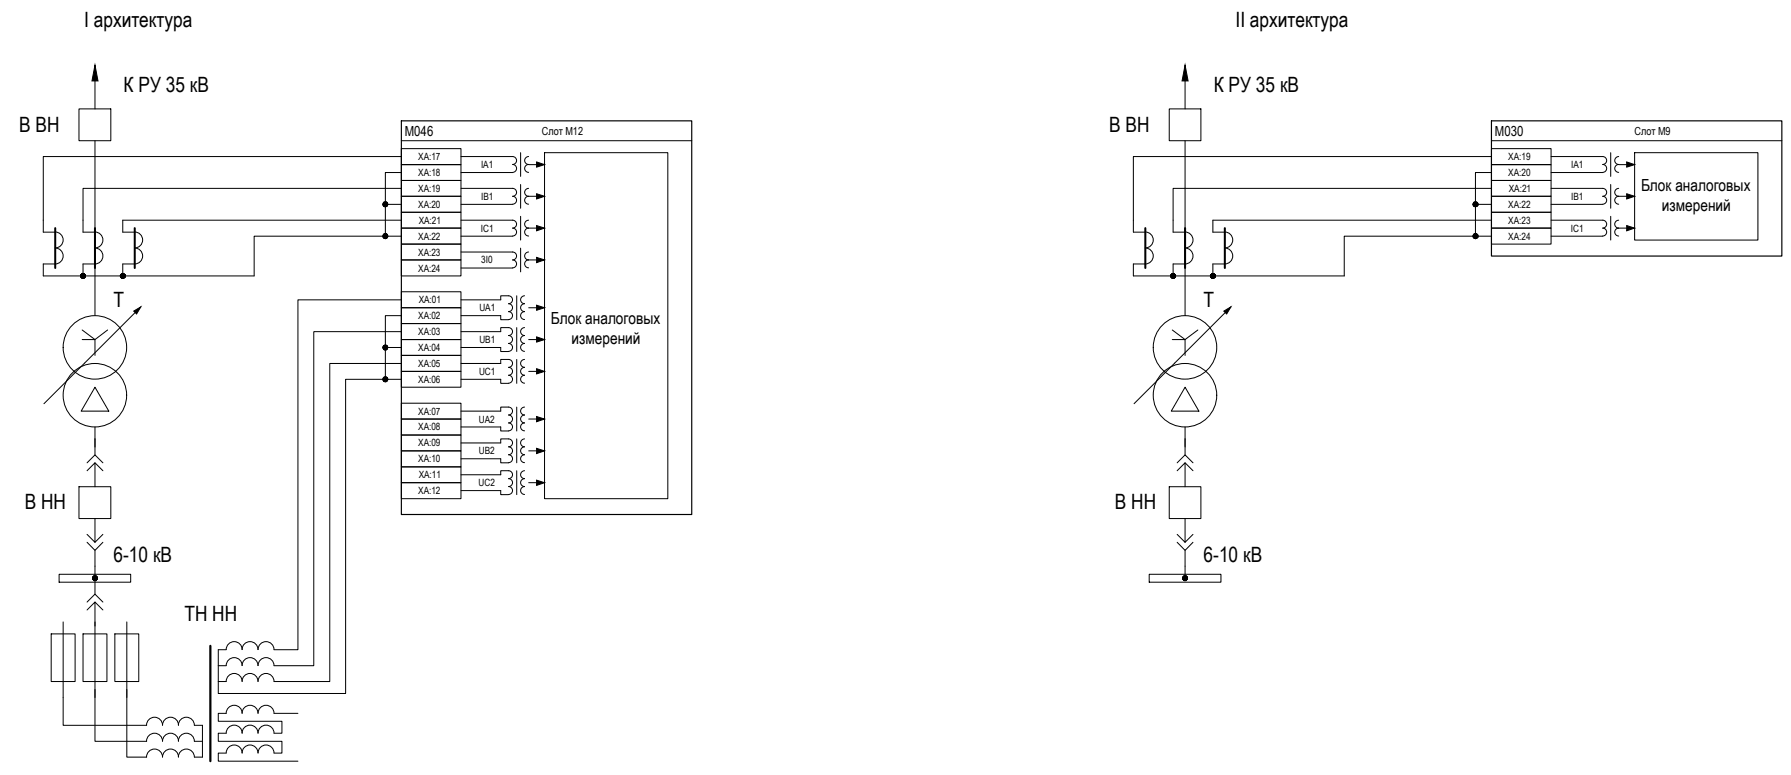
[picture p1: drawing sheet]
<svg xmlns="http://www.w3.org/2000/svg" width="450mm" height="195mm" viewBox="0 0 450 195" stroke-linecap="round" stroke-linejoin="round" font-family="sans-serif">
<!-- layer: 0 -->
<g fill="#000" stroke="#000" stroke-width=".25">
<path d="M134.9 40.7l2 .7-2 .6zM134.9 48.7l2 .7-2 .6zM134.9 56.7l2 .7-2 .6zM408.9 40.7l1.9 .7-1.9 .6zM408.9 48.7l1.9 .7-1.9 .6zM408.9 56.7l1.9 .7-1.9 .6zM33.6 78.2l1.8-1-1.1 1.7zM134.9 76.7l2 .7-2 .6zM134.9 64.7l2 .7-2 .6zM307.6 78.2l1.8-1-1.1 1.7zM134.9 84.7l2 .7-2 .6zM134.9 92.7l2 .7-2 .6z"/>
<path d="M134.9 104.7l2 .7-2 .6zM134.9 112.7l2 .7-2 .6zM134.9 120.7l2 .7-2 .6z"/>
<path d="M96.3 51.4v.3l.6-.3zM96.3 51.7l.6-.3-.3 .5zM96.9 51.4l-.3 .5 .3 .1z"/>
<path d="M96.3 51.4v.3l.6-.3zM96.3 51.7l.6-.3-.3 .5zM96.9 51.4l-.3 .5 .3 .1z"/>
<path d="M96.3 59.4v.3l.6-.3zM96.3 59.7l.6-.3-.3 .5zM96.9 59.4l-.3 .5 .3 .1z"/>
<path d="M96.3 59.4v.3l.6-.3zM96.3 59.7l.6-.3-.3 .5zM96.9 59.4l-.3 .5 .3 .1z"/>
<path d="M96.6 50.9l.3 .5v-.6zM96.6 50.9l.3 .5-.6-.3zM96.3 51.1v.3h.6z"/>
<path d="M96.9 51.4v.6l.3-.1zM96.9 51.4l.5 .3-.2 .2zM96.9 51.4l.5 .3v-.3z"/>
<path d="M96.9 51.4v.6l.3-.1zM96.9 51.4l.5 .3-.2 .2zM96.9 51.4l.5 .3v-.3z"/>
<path d="M96.6 50.8l.3 .6v-.6zM96.6 50.8l.3 .6-.6-.3zM96.3 51.1v.3h.6z"/>
<path d="M96.6 58.9l.3 .5v-.6zM96.6 58.9l.3 .5-.6-.3zM96.3 59.1v.3h.6z"/>
<path d="M96.9 59.4v.6l.3-.1zM96.9 59.4l.5 .3-.2 .2zM96.9 59.4l.5 .3v-.3z"/>
<path d="M96.9 59.4v.6l.3-.1zM96.9 59.4l.5 .3-.2 .2zM96.9 59.4l.5 .3v-.3z"/>
<path d="M96.6 58.8l.3 .6v-.6zM96.6 58.8l.3 .6-.6-.3zM96.3 59.1v.3h.6z"/>
<path d="M96.9 51.4h.5v-.3zM97.2 50.9l.2 .2-.5 .3zM96.9 50.8v.6l.3-.5z"/>
<path d="M96.9 51.4h.5v-.3zM97.2 50.8l.2 .3-.5 .3zM96.9 50.8v.6l.3-.6z"/>
<path d="M96.9 59.4h.5v-.3zM97.2 58.9l.2 .2-.5 .3zM96.9 58.8v.6l.3-.5z"/>
<path d="M96.9 59.4h.5v-.3zM97.2 58.8l.2 .3-.5 .3zM96.9 58.8v.6l.3-.6z"/>
<path d="M370.2 51.4l.1 .3 .5-.3zM370.3 51.7l.5-.3-.3 .5zM370.8 51.4l-.3 .5 .3 .1z"/>
<path d="M370.2 51.4l.1 .3 .5-.3zM370.3 51.7l.5-.3-.3 .5zM370.8 51.4l-.3 .5 .3 .1z"/>
<path d="M370.2 59.4l.1 .3 .5-.3zM370.3 59.7l.5-.3-.3 .5zM370.8 59.4l-.3 .5 .3 .1z"/>
<path d="M370.2 59.4l.1 .3 .5-.3zM370.3 59.7l.5-.3-.3 .5zM370.8 59.4l-.3 .5 .3 .1z"/>
<path d="M370.5 50.9l.3 .5v-.6zM370.5 50.9l.3 .5-.5-.3zM370.3 51.1l-.1 .3h.6z"/>
<path d="M370.8 51.4v.6l.3-.1zM370.8 51.4l.6 .3-.3 .2zM370.8 51.4l.6 .3 .1-.3z"/>
<path d="M370.8 51.4v.6l.3-.1zM370.8 51.4l.6 .3-.3 .2zM370.8 51.4l.6 .3 .1-.3z"/>
<path d="M370.5 50.8l.3 .6v-.6zM370.5 50.8l.3 .6-.5-.3zM370.3 51.1l-.1 .3h.6z"/>
<path d="M370.5 58.9l.3 .5v-.6zM370.3 59.1l.2-.2 .3 .5zM370.3 59.1l-.1 .3h.6z"/>
<path d="M370.8 59.4v.6l.3-.1zM370.8 59.4l.6 .3-.3 .2zM370.8 59.4l.6 .3 .1-.3z"/>
<path d="M370.8 59.4v.6l.3-.1zM370.8 59.4l.6 .3-.3 .2zM370.8 59.4l.6 .3 .1-.3z"/>
<path d="M370.5 58.8l.3 .6v-.6zM370.5 58.8l.3 .6-.5-.3zM370.3 59.1l-.1 .3h.6z"/>
<path d="M370.8 51.4h.7l-.1-.3zM371.1 50.9l.3 .2-.6 .3zM370.8 50.8v.6l.3-.5z"/>
<path d="M370.8 51.4h.7l-.1-.3zM371.1 50.8l.3 .3-.6 .3zM370.8 50.8v.6l.3-.6z"/>
<path d="M370.8 59.4h.7l-.1-.3zM371.1 58.9l.3 .2-.6 .3zM370.8 58.8v.6l.3-.5z"/>
<path d="M370.8 59.4h.7l-.1-.3zM371.1 58.8l.3 .3-.6 .3zM370.8 58.8v.6l.3-.6z"/>
<path d="M20.3 69.4l.1 .3 .5-.3zM20.4 69.7l.5-.3-.3 .5zM20.9 69.4l-.3 .5 .3 .1z"/>
<path d="M20.3 69.4l.1 .3 .5-.3zM20.4 69.7l.5-.3-.3 .5zM20.9 69.4l-.3 .5 .3 .1z"/>
<path d="M20.6 68.9l.3 .5v-.6zM20.4 69.1l.2-.2 .3 .5zM20.4 69.1l-.1 .3h.6z"/>
<path d="M20.9 69.4v.6l.3-.1zM20.9 69.4l.5 .3-.2 .2zM20.9 69.4l.5 .3 .1-.3z"/>
<path d="M20.9 69.4v.6l.3-.1zM20.9 69.4l.5 .3-.2 .2zM20.9 69.4l.5 .3 .1-.3z"/>
<path d="M20.6 68.9l.3 .5v-.6zM20.4 69.1l.2-.2 .3 .5zM20.4 69.1l-.1 .3h.6z"/>
<path d="M20.9 69.4h.6l-.1-.3zM21.2 68.9l.2 .2-.5 .3zM20.9 68.8v.6l.3-.5z"/>
<path d="M20.9 69.4h.6l-.1-.3zM21.2 68.9l.2 .2-.5 .3zM20.9 68.8v.6l.3-.5z"/>
<path d="M30.3 69.4v.3l.6-.3zM30.3 69.7l.6-.3-.3 .5zM30.9 69.4l-.3 .5 .3 .1z"/>
<path d="M30.3 69.4v.3l.6-.3zM30.3 69.7l.6-.3-.3 .5zM30.9 69.4l-.3 .5 .3 .1z"/>
<path d="M30.6 68.9l.3 .5v-.6zM30.3 69.1l.3-.2 .3 .5zM30.3 69.1v.3h.6z"/>
<path d="M30.9 69.4v.6l.3-.1zM30.9 69.4l.5 .3-.2 .2zM30.9 69.4l.5 .3 .1-.3z"/>
<path d="M30.9 69.4v.6l.3-.1zM30.9 69.4l.5 .3-.2 .2zM30.9 69.4l.5 .3 .1-.3z"/>
<path d="M30.6 68.9l.3 .5v-.6zM30.3 69.1l.3-.2 .3 .5zM30.3 69.1v.3h.6z"/>
<path d="M30.9 69.4h.6l-.1-.3zM31.2 68.9l.2 .2-.5 .3zM30.9 68.8v.6l.3-.5z"/>
<path d="M30.9 69.4h.6l-.1-.3zM31.2 68.9l.2 .2-.5 .3zM30.9 68.8v.6l.3-.5z"/>
<path d="M294.3 69.4v.3l.5-.3zM294.3 69.7l.5-.3-.2 .5zM294.8 69.4l-.2 .5 .2 .1z"/>
<path d="M294.3 69.4v.3l.5-.3zM294.3 69.7l.5-.3-.2 .5zM294.8 69.4l-.2 .5 .2 .1z"/>
<path d="M294.6 68.9l.2 .5v-.6zM294.6 68.9l.2 .5-.5-.3zM294.3 69.1v.3h.5z"/>
<path d="M294.8 69.4v.6l.3-.1zM294.8 69.4l.6 .3-.3 .2zM294.8 69.4l.6 .3v-.3z"/>
<path d="M294.8 69.4v.6l.3-.1zM294.8 69.4l.6 .3-.3 .2zM294.8 69.4l.6 .3v-.3z"/>
<path d="M294.6 68.9l.2 .5v-.6zM294.6 68.9l.2 .5-.5-.3zM294.3 69.1v.3h.5z"/>
<path d="M294.8 69.4h.6v-.3zM295.1 68.9l.3 .2-.6 .3zM294.8 68.8v.6l.3-.5z"/>
<path d="M294.8 69.4h.6v-.3zM295.1 68.9l.3 .2-.6 .3zM294.8 68.8v.6l.3-.5z"/>
<path d="M304.2 69.4l.1 .3 .5-.3zM304.3 69.7l.5-.3-.3 .5zM304.8 69.4l-.3 .5 .3 .1z"/>
<path d="M304.2 69.4l.1 .3 .5-.3zM304.3 69.7l.5-.3-.3 .5zM304.8 69.4l-.3 .5 .3 .1z"/>
<path d="M304.5 68.9l.3 .5v-.6zM304.5 68.9l.3 .5-.5-.3zM304.3 69.1l-.1 .3h.6z"/>
<path d="M304.8 69.4v.6l.3-.1zM304.8 69.4l.6 .3-.3 .2zM304.8 69.4l.6 .3 .1-.3z"/>
<path d="M304.8 69.4v.6l.3-.1zM304.8 69.4l.6 .3-.3 .2zM304.8 69.4l.6 .3 .1-.3z"/>
<path d="M304.5 68.9l.3 .5v-.6zM304.5 68.9l.3 .5-.5-.3zM304.3 69.1l-.1 .3h.6z"/>
<path d="M304.8 69.4h.7l-.1-.3zM305.1 68.9l.3 .2-.6 .3zM304.8 68.8v.6l.3-.5z"/>
<path d="M304.8 69.4h.7l-.1-.3zM305.1 68.9l.3 .2-.6 .3zM304.8 68.8v.6l.3-.5z"/>
<path d="M96.3 87.4v.3l.6-.3zM96.3 87.7l.6-.3-.3 .5zM96.9 87.4l-.3 .5 .3 .1z"/>
<path d="M96.3 87.4v.3l.6-.3zM96.3 87.7l.6-.3-.3 .5zM96.9 87.4l-.3 .5 .3 .1z"/>
<path d="M96.3 95.4v.3l.6-.3zM96.3 95.7l.6-.3-.3 .5zM96.9 95.4l-.3 .5 .3 .1z"/>
<path d="M96.3 95.4v.3l.6-.3zM96.3 95.7l.6-.3-.3 .5zM96.9 95.4l-.3 .5 .3 .1z"/>
<path d="M96.6 86.9l.3 .5v-.6zM96.6 86.9l.3 .5-.6-.3zM96.3 87.1v.3h.6z"/>
<path d="M96.9 87.4v.6l.3-.1zM96.9 87.4l.5 .3-.2 .2zM96.9 87.4l.5 .3v-.3z"/>
<path d="M96.9 87.4v.6l.3-.1zM96.9 87.4l.5 .3-.2 .2zM96.9 87.4l.5 .3v-.3z"/>
<path d="M96.6 86.9l.3 .5v-.6zM96.6 86.9l.3 .5-.6-.3zM96.3 87.1v.3h.6z"/>
<path d="M96.6 94.9l.3 .5v-.6zM96.6 94.9l.3 .5-.6-.3zM96.3 95.1v.3h.6z"/>
<path d="M96.9 95.4v.6l.3-.1zM96.9 95.4l.5 .3-.2 .2zM96.9 95.4l.5 .3v-.3z"/>
<path d="M96.9 95.4v.6l.3-.1zM96.9 95.4l.5 .3-.2 .2zM96.9 95.4l.5 .3v-.3z"/>
<path d="M96.6 94.9l.3 .5v-.6zM96.6 94.9l.3 .5-.6-.3zM96.3 95.1v.3h.6z"/>
<path d="M96.9 87.4h.5v-.3zM97.2 86.9l.2 .2-.5 .3zM96.9 86.8v.6l.3-.5z"/>
<path d="M96.9 87.4h.5v-.3zM97.2 86.9l.2 .2-.5 .3zM96.9 86.8v.6l.3-.5z"/>
<path d="M96.9 95.4h.5v-.3zM97.2 94.9l.2 .2-.5 .3zM96.9 94.8v.6l.3-.5z"/>
<path d="M96.9 95.4h.5v-.3zM97.2 94.9l.2 .2-.5 .3zM96.9 94.8v.6l.3-.5z"/>
<path d="M23.3 145.4l.1 .3 .5-.3zM23.4 145.7l.5-.3-.3 .5zM23.9 145.4l-.3 .5 .3 .1z"/>
<path d="M23.3 145.4l.1 .3 .5-.3zM23.4 145.7l.5-.3-.3 .5zM23.9 145.4l-.3 .5 .3 .1z"/>
<path d="M23.6 144.9l.3 .5v-.6zM23.4 145.1l.2-.2 .3 .5zM23.4 145.1l-.1 .3h.6z"/>
<path d="M23.9 145.4v.6l.3-.1zM23.9 145.4l.5 .3-.2 .2zM23.9 145.4l.5 .3 .1-.3z"/>
<path d="M23.9 145.4v.6l.3-.1zM23.9 145.4l.5 .3-.2 .2zM23.9 145.4l.5 .3 .1-.3z"/>
<path d="M23.6 144.9l.3 .5v-.6zM23.4 145.1l.2-.2 .3 .5zM23.4 145.1l-.1 .3h.6z"/>
<path d="M23.9 145.4h.6l-.1-.3zM24.2 144.9l.2 .2-.5 .3zM23.9 144.8v.6l.3-.5z"/>
<path d="M23.9 145.4h.6l-.1-.3zM24.2 144.9l.2 .2-.5 .3zM23.9 144.8v.6l.3-.5z"/>
<path d="M297.3 145.4v.3l.6-.3zM297.3 145.7l.6-.3-.3 .5zM297.9 145.4l-.3 .5 .3 .1z"/>
<path d="M297.3 145.4v.3l.6-.3zM297.3 145.7l.6-.3-.3 .5zM297.9 145.4l-.3 .5 .3 .1z"/>
<path d="M297.6 144.9l.3 .5v-.6zM297.6 144.9l.3 .5-.6-.3zM297.3 145.1v.3h.6z"/>
<path d="M297.9 145.4v.6l.3-.1zM297.9 145.4l.5 .3-.2 .2zM297.9 145.4l.5 .3v-.3z"/>
<path d="M297.9 145.4v.6l.3-.1zM297.9 145.4l.5 .3-.2 .2zM297.9 145.4l.5 .3v-.3z"/>
<path d="M297.6 144.9l.3 .5v-.6zM297.6 144.9l.3 .5-.6-.3zM297.3 145.1v.3h.6z"/>
<path d="M297.9 145.4h.5v-.3zM298.2 144.9l.2 .2-.5 .3zM297.9 144.8v.6l.3-.5z"/>
<path d="M297.9 145.4h.5v-.3zM298.2 144.9l.2 .2-.5 .3zM297.9 144.8v.6l.3-.5z"/>
</g>
<g fill="none" stroke="#000" stroke-width=".25">
<path d="M19.9 27.4h8v8h-8zM293.9 27.4h7.9v8h-7.9zM21.9 118.4l2-2v6M21.9 116.4l2-2 2 2M23.9 110.4v4M23.9 116.4l2 2M295.9 118.4l2-2v6M295.9 116.4l2-2 1.9 2M297.9 110.4v4M297.9 116.4l1.9 2M19.9 122.4h8v8h-8zM21.9 136.3l2 2.1 2-2.1"/>
<path d="M23.9 130.4v5.9l-2-1.9M23.9 138.4v4M25.9 134.4l-2 1.9M293.9 122.4h7.9v8h-7.9zM295.9 136.3l2 2.1 1.9-2.1M297.9 130.4v5.9l-2-1.9M297.9 138.4v4M299.8 134.4l-1.9 1.9M14.9 144.4h17.9v2h-17.9zM21.9 153.4l2-2v6M21.9 151.4l2-2 2 2M23.9 145.4v4"/>
<path d="M23.9 151.4l2 2M288.8 144.4h18.1v2h-18.1z"/>
</g>
<!-- layer: 0 -->
<g fill="none" stroke="#000" stroke-width=".25">
<path d="M23.9 16.4v11M297.9 16.4v11M23.9 35.4v44M100.9 39.4h-90v19h3M100.9 37.4h15v4h-15zM100.9 35.4h73M115.9 39.4h13M128.8 39.4a.99 .99 0 0 1 1 1 .99 .99 0 0 1-1 1 .99 .99 0 0 1 1 .9 .99 .99 0 0 1-1 1M130.8 38.4v6M132.9 39.4a.99 .99 0 0 0-1 1 .99 .99 0 0 0 1 1 .99 .99 0 0 0-1 .9 .99 .99 0 0 0 1 1M136.9 38.4h30.9v87h-30.9zM297.9 35.4v44"/>
<path d="M374.9 39.4h-90v19h3M374.9 37.4h14.9v4h-14.9zM374.9 35.4h72.9M389.8 39.4h13a.99 .99 0 0 1 1 1 .99 .99 0 0 1-1 1 .99 .99 0 0 1 1 .9 .99 .99 0 0 1-1 1l-13 .1M404.8 38.4v6M406.8 39.4a.99 .99 0 0 0-1 1 .99 .99 0 0 0 1 1 .99 .99 0 0 0-1 .9 .99 .99 0 0 0 1 1M410.8 38.4h31v22h-31zM13.9 58.3a2.01 2.01 0 0 1 2 2 2.01 2.01 0 0 1-2 2 2.01 2.01 0 0 1 2 2.1 2.01 2.01 0 0 1-2 2h-3v3h20v-3h3a2.01 2.01 0 0 0 2-2.1 2.01 2.01 0 0 0-2.1-2 2.01 2.01 0 0 0 2.1-2 2.01 2.01 0 0 0-2.1-2M23.9 58.3a2.01 2.01 0 0 1 2 2 2.01 2.01 0 0 1-2 2 2.01 2.01 0 0 1 2 2.1 2.01 2.01 0 0 1-2 2h-3v3M96.9 51.4h4M100.9 47.4h-80v11h3M100.9 43.4h-4v16"/>
<path d="M100.9 59.4h-37v10h-33M100.9 41.4h15v4h-15zM100.9 49.4h15v4h-15zM100.9 45.4h15v4h-15zM100.9 57.4h15v4h-15zM100.9 53.4h15v4h-15zM100.9 55.4h-70v3h3M115.9 55.4h13M115.9 51.4h13M115.9 43.4h13M115.9 47.4h13M115.9 59.4h13"/>
<path d="M128.8 47.4a.99 .99 0 0 1 1 1 .99 .99 0 0 1-1 1 .99 .99 0 0 1 1 .9 .99 .99 0 0 1-1 1M128.8 55.4a.99 .99 0 0 1 1 1 .99 .99 0 0 1-1 1 .99 .99 0 0 1 1 .9 .99 .99 0 0 1-1 1M130.8 46.4v6M130.8 54.4v6M132.9 47.4a.99 .99 0 0 0-1 1 .99 .99 0 0 0 1 1 .99 .99 0 0 0-1 .9 .99 .99 0 0 0 1 1M132.9 55.4a.99 .99 0 0 0-1 1 .99 .99 0 0 0 1 1 .99 .99 0 0 0-1 .9 .99 .99 0 0 0 1 1M132.9 41.4h2.9M132.9 49.4h2.9M132.9 57.4h2.9M287.8 58.3a2.01 2.01 0 0 1 2.1 2 2.01 2.01 0 0 1-2.1 2 2.01 2.01 0 0 1 2.1 2.1 2.01 2.01 0 0 1-2.1 2h-2.9v3h19.9v-3h3a2.01 2.01 0 0 0 2-2.1 2.01 2.01 0 0 0-2-2 2.01 2.01 0 0 0 2-2 2.01 2.01 0 0 0-2-2M297.8 58.3a2.01 2.01 0 0 1 2 2 2.01 2.01 0 0 1-2 2 2.01 2.01 0 0 1 2 2.1 2.01 2.01 0 0 1-2 2h-3v3M370.8 51.4h4.1"/>
<path d="M374.9 47.4h-80.1v11h3.1M374.9 43.4h-4.1v16M374.9 59.4h-37v10h-33.1M374.9 41.4h14.9v4h-14.9zM374.9 49.4h14.9v4h-14.9zM374.9 45.4h14.9v4h-14.9zM374.9 57.4h14.9v4h-14.9zM374.9 53.4h14.9v4h-14.9zM374.9 55.4h-70.1v3h3M389.8 47.4h13a.99 .99 0 0 1 1 1 .99 .99 0 0 1-1 1 .99 .99 0 0 1 1 .9 .99 .99 0 0 1-1 1M389.8 55.4h13a.99 .99 0 0 1 1 1 .99 .99 0 0 1-1 1 .99 .99 0 0 1 1 .9 .99 .99 0 0 1-1 1M389.8 51.4h13"/>
<path d="M389.8 59.4h13M404.8 46.4v6M404.8 54.4v6M406.8 49.4a.99 .99 0 0 0-1 .9 .99 .99 0 0 0 1 1M406.8 47.4a.99 .99 0 0 0-1 1 .99 .99 0 0 0 1 1M406.8 57.4a.99 .99 0 0 0-1 .9 .99 .99 0 0 0 1 1M406.8 55.4a.99 .99 0 0 0-1 1 .99 .99 0 0 0 1 1M406.9 41.4h3M406.9 49.4h3M406.9 57.4h3M35.4 77.2l-24.4 24.3M100.9 77.4h15v4h-15z"/>
<path d="M100.9 73.4h15v4h-15zM100.9 75.4h-26v88h-6M100.9 79.4h-4v16M100.9 65.4h15v4h-15zM100.9 61.4h15v4h-15zM115.9 79.4h10v1h1.9M115.9 63.4h13M115.9 67.4h13M127.8 74.4a.99 .99 0 0 1 1 1 .99 .99 0 0 1-1 1 .99 .99 0 0 1 1 1 .99 .99 0 0 1-1 .9 .99 .99 0 0 1 1 1 .99 .99 0 0 1-1 1M127.8 74.4h-1.9v1h-10M128.8 63.4a.99 .99 0 0 1 1 1 .99 .99 0 0 1-1 1 .99 .99 0 0 1 1 .9 .99 .99 0 0 1-1 1M129.9 74.4v6"/>
<path d="M130.8 62.4v6M131.8 74.4a.99 .99 0 0 0-1 1 .99 .99 0 0 0 1 1 .99 .99 0 0 0-1 1 .99 .99 0 0 0 1 .9 .99 .99 0 0 0-1 1 .99 .99 0 0 0 1 1M132.9 63.4a.99 .99 0 0 0-1 1 .99 .99 0 0 0 1 1 .99 .99 0 0 0-1 .9 .99 .99 0 0 0 1 1M132.9 77.4h2.9M132.9 65.4h2.9M309.4 77.2l-24.4 24.3M20.7 83l3.2 2.4 3.1-2.4M20.7 85.4h3.2v4M23.9 97.4l3.4 6h-6.9zM96.9 87.4h4M100.9 85.4h15v4h-15zM100.9 81.4h15v4h-15z"/>
<path d="M100.9 93.4h15v4h-15zM100.9 89.4h15v4h-15zM100.9 91.4h-18v80l-14-.1a2.01 2.01 0 0 0-2-2 2.01 2.01 0 0 0-2 2 2.01 2.01 0 0 0-2.1-2 2.01 2.01 0 0 0-2 2M100.9 95.4h-14v79h-32v-11h2M100.9 83.4h-22v84h-10M115.9 87.4h10v1h1.9M115.9 95.4h10v1h1.9M127.8 82.4a.99 .99 0 0 1 1 1 .99 .99 0 0 1-1 1 .99 .99 0 0 1 1 1 .99 .99 0 0 1-1 1 .99 .99 0 0 1 1 .9 .99 .99 0 0 1-1 1M127.8 90.4a.99 .99 0 0 1 1 1 .99 .99 0 0 1-1 1 .99 .99 0 0 1 1 1 .99 .99 0 0 1-1 1 .99 .99 0 0 1 1 .9 .99 .99 0 0 1-1 1M127.8 82.4h-1.9v1h-10M127.8 90.4h-1.9v1h-10M129.9 82.4v6"/>
<path d="M129.9 90.4v6M131.8 82.4a.99 .99 0 0 0-1 1 .99 .99 0 0 0 1 1 .99 .99 0 0 0-1 1 .99 .99 0 0 0 1 1 .99 .99 0 0 0-1 .9 .99 .99 0 0 0 1 1M131.8 90.4a.99 .99 0 0 0-1 1 .99 .99 0 0 0 1 1 .99 .99 0 0 0-1 1 .99 .99 0 0 0 1 1 .99 .99 0 0 0-1 .9 .99 .99 0 0 0 1 1M132.9 85.4h2.9M132.9 93.4h2.9M294.6 83l3.3 2.4 3.2-2.4M294.6 85.4h3.3v4M297.9 97.4l3.4 6h-6.9zM23.9 107.3v5.1M100.9 105.4h15v4h-15zM100.9 101.4h15v4h-15zM100.9 113.4h15v4h-15z"/>
<path d="M100.9 109.4h15v4h-15zM100.9 117.4h15v4h-15zM115.9 107.3h10v1.1h1.9M115.9 115.3h10v1.1h1.9M127.8 102.4a.99 .99 0 0 1 1 .9 .99 .99 0 0 1-1 1 .99 .99 0 0 1 1 1 .99 .99 0 0 1-1 1 .99 .99 0 0 1 1 1 .99 .99 0 0 1-1 1M127.8 110.4a.99 .99 0 0 1 1 .9 .99 .99 0 0 1-1 1 .99 .99 0 0 1 1 1 .99 .99 0 0 1-1 1 .99 .99 0 0 1 1 1 .99 .99 0 0 1-1 1M127.8 118.4a.99 .99 0 0 1 1 .9 .99 .99 0 0 1-1 1 .99 .99 0 0 1 1 1 .99 .99 0 0 1-1 1 .99 .99 0 0 1 1 1 .99 .99 0 0 1-1 1M127.8 102.4h-1.9v1h-10M127.8 110.4h-1.9v1h-10M127.8 118.4h-1.9v1h-10M129.9 102.4v6M129.9 110.4v6"/>
<path d="M129.9 118.4v6M131.8 102.4a.99 .99 0 0 0-1 .9 .99 .99 0 0 0 1 1 .99 .99 0 0 0-1 1 .99 .99 0 0 0 1 1 .99 .99 0 0 0-1 1 .99 .99 0 0 0 1 1M131.8 110.4a.99 .99 0 0 0-1 .9 .99 .99 0 0 0 1 1 .99 .99 0 0 0-1 1 .99 .99 0 0 0 1 1 .99 .99 0 0 0-1 1 .99 .99 0 0 0 1 1M131.8 118.4a.99 .99 0 0 0-1 .9 .99 .99 0 0 0 1 1 .99 .99 0 0 0-1 1 .99 .99 0 0 0 1 1 .99 .99 0 0 0-1 1 .99 .99 0 0 0 1 1M132.9 105.4h2.9M132.9 113.4h2.9M297.9 107.3v5.1M100.9 121.4h15v4h-15zM115.9 123.4h10v1h1.9M132.9 121.4h2.9M12.9 159.4h6v12h-6zM15.9 156.4v26h21"/>
<path d="M20.9 159.4h6v12h-6zM23.9 142.4v3M23.9 156.4v19M28.9 159.4h6v12h-6zM31.9 156.4v19M297.9 142.4v3M23.9 173.3v13.1h13M31.9 173.3v17.1h5M54.9 167.4h2M56.9 163.3a2.01 2.01 0 0 1 2-2 2.01 2.01 0 0 1 2 2M56.9 167.4a2.01 2.01 0 0 1 2-2.1 2.01 2.01 0 0 1 2 2.1M60.8 163.3a2.01 2.01 0 0 1 2-2 2.01 2.01 0 0 1 2.1 2 2.01 2.01 0 0 1 2-2 2.01 2.01 0 0 1 2 2"/>
<path d="M60.8 167.4a2.01 2.01 0 0 1 2-2.1 2.01 2.01 0 0 1 2.1 2.1 2.01 2.01 0 0 1 2-2.1 2.01 2.01 0 0 1 2 2.1M60.8 179.3a2.01 2.01 0 0 1 2-2 2.01 2.01 0 0 1 2.1 2 2.01 2.01 0 0 1 2-2 2.01 2.01 0 0 1 2 2l6 .1M60.9 171.3a2.01 2.01 0 0 0-2-2 2.01 2.01 0 0 0-2 2l-2 .1M60.9 179.3a2.01 2.01 0 0 0-2-2 2.01 2.01 0 0 0-2 2l-2 .1v1.9h16v3.1h-2a2.01 2.01 0 0 0-2-2.1 2.01 2.01 0 0 0-2 2 2.01 2.01 0 0 0-2.1-2 2.01 2.01 0 0 0-2 2M36.8 182.3a2.01 2.01 0 0 1 2-2 2.01 2.01 0 0 1 2 2 2.01 2.01 0 0 1 2.1-2 2.01 2.01 0 0 1 2 2M36.8 186.4a2.01 2.01 0 0 1 2-2 2.01 2.01 0 0 1 2 2 2.01 2.01 0 0 1 2.1-2 2.01 2.01 0 0 1 2 2M36.8 190.3a2.01 2.01 0 0 1 2-2 2.01 2.01 0 0 1 2 2 2.01 2.01 0 0 1 2.1-2 2.01 2.01 0 0 1 2 2M44.8 182.3a2.01 2.01 0 0 1 2-2 2.01 2.01 0 0 1 2 2l2.1 .1v8h-2.1M44.8 186.4a2.01 2.01 0 0 1 2-2 2.01 2.01 0 0 1 2 2h2.1M44.8 190.3a2.01 2.01 0 0 1 2-2 2.01 2.01 0 0 1 2 2M60.9 184.3a2.01 2.01 0 0 0-2-2 2.01 2.01 0 0 0-2 2l-2 .1v2h16v2.9h-2a2.01 2.01 0 0 0-2-2 2.01 2.01 0 0 0-2 2 2.01 2.01 0 0 0-2.1-2 2.01 2.01 0 0 0-2 2M60.9 189.3a2.01 2.01 0 0 0-2-2 2.01 2.01 0 0 0-2 2h-2v2.1h20"/>
<circle cx="23.9" cy="99.4" r="8"/>
<circle cx="23.9" cy="87.3" r="8"/>
<circle cx="297.8" cy="99.4" r="8"/>
<circle cx="297.8" cy="87.3" r="8"/>
</g>
<path d="M13.9 57.4v10M23.9 57.4v10M33.9 57.4v10M287.9 57.4v10M297.9 57.4v10M307.8 57.4v10" fill="none" stroke="#000" stroke-width=".51"/>
<path d="M23.9 16.4l.7 4h-1.5zM297.9 16.4l.7 4h-1.5z" fill="#000" stroke="#000" stroke-width=".25"/>
<path d="M100.9 30.4h73v99h-73zM374.9 30.4h72.9v34h-72.9z" fill="none" stroke="#000" stroke-width=".3"/>
<path d="M52.9 162.4v29" fill="none" stroke="#000" stroke-width=".55"/>
<g font-size="5.3">
<text x="21.2" y="6.7">I архитектура</text>
<text x="310.6" y="6.7">II архитектура</text>
<text x="31.1" y="23.2">К РУ 35 кВ</text>
<text x="305.1" y="23.2">К РУ 35 кВ</text>
<text x="4.8" y="33.3">В ВН</text>
<text x="278.8" y="33.3">В ВН</text>
<text x="28.5" y="77.3">Т</text>
<text x="302.5" y="77.3">Т</text>
<text x="6.2" y="128">В НН</text>
<text x="280.2" y="128">В НН</text>
<text x="28.5" y="141.3">6-10 кВ</text>
<text x="302.5" y="141.3">6-10 кВ</text>
<text x="46.4" y="156.2">ТН НН</text>
</g>
<g font-size="4.2">
<text x="412.5" y="48">Блок аналоговых</text>
<text x="417.7" y="52.9">измерений</text>
<text x="138.5" y="81.4">Блок аналоговых</text>
<text x="143.7" y="86.4">измерений</text>
</g>
<g font-size="3.5">
<text x="101.7" y="34.1">М046</text>
<text x="375.7" y="34.1">М030</text>
</g>
<g font-size="2.8">
<text x="136.2" y="33.9">Слот М12</text>
<text x="410.8" y="33.9">Слот М9</text>
</g>
<g font-size="2.5">
<text x="105.1" y="40.3">XA:17</text>
<text x="379.1" y="40.2">XA:19</text>
<text x="105.1" y="44.3">XA:18</text>
<text x="120.9" y="42.3">IA1</text>
<text x="379.1" y="44.3">XA:20</text>
<text x="394.9" y="42.3">IA1</text>
<text x="105.1" y="48.3">XA:19</text>
<text x="105.1" y="52.3">XA:20</text>
<text x="120.9" y="50.3">IВ1</text>
<text x="379.1" y="52.3">XA:22</text>
<text x="379.2" y="48.3">XA:21</text>
<text x="394.9" y="50.3">IВ1</text>
<text x="105.2" y="56.3">XA:21</text>
<text x="120.9" y="58.3">IC1</text>
<text x="379.1" y="56.3">XA:23</text>
<text x="394.8" y="58.3">IC1</text>
<text x="105.1" y="60.3">XA:22</text>
<text x="105.1" y="64.3">XA:23</text>
<text x="379.1" y="60.3">XA:24</text>
<text x="105.1" y="68.3">XA:24</text>
<text x="120.9" y="66.2">3I0</text>
<text x="105.2" y="76.3">XA:01</text>
<text x="105.1" y="80.3">XA:02</text>
<text x="120.5" y="78.3">UA1</text>
<text x="105.1" y="84.3">XA:03</text>
<text x="105.1" y="88.3">XA:04</text>
<text x="120.5" y="86.3">UB1</text>
<text x="105.1" y="92.3">XA:05</text>
<text x="120.4" y="94.3">UC1</text>
<text x="105.1" y="96.3">XA:06</text>
<text x="105.1" y="104.3">XA:07</text>
<text x="120.4" y="106.2">UA2</text>
<text x="105.1" y="108.2">XA:08</text>
<text x="105.1" y="112.3">XA:09</text>
<text x="105.1" y="116.2">XA:10</text>
<text x="120.4" y="114.2">UB2</text>
<text x="105.1" y="124.3">XA:12</text>
<text x="105.2" y="120.3">XA:11</text>
<text x="120.3" y="122.2">UC2</text>
</g>
</svg>
